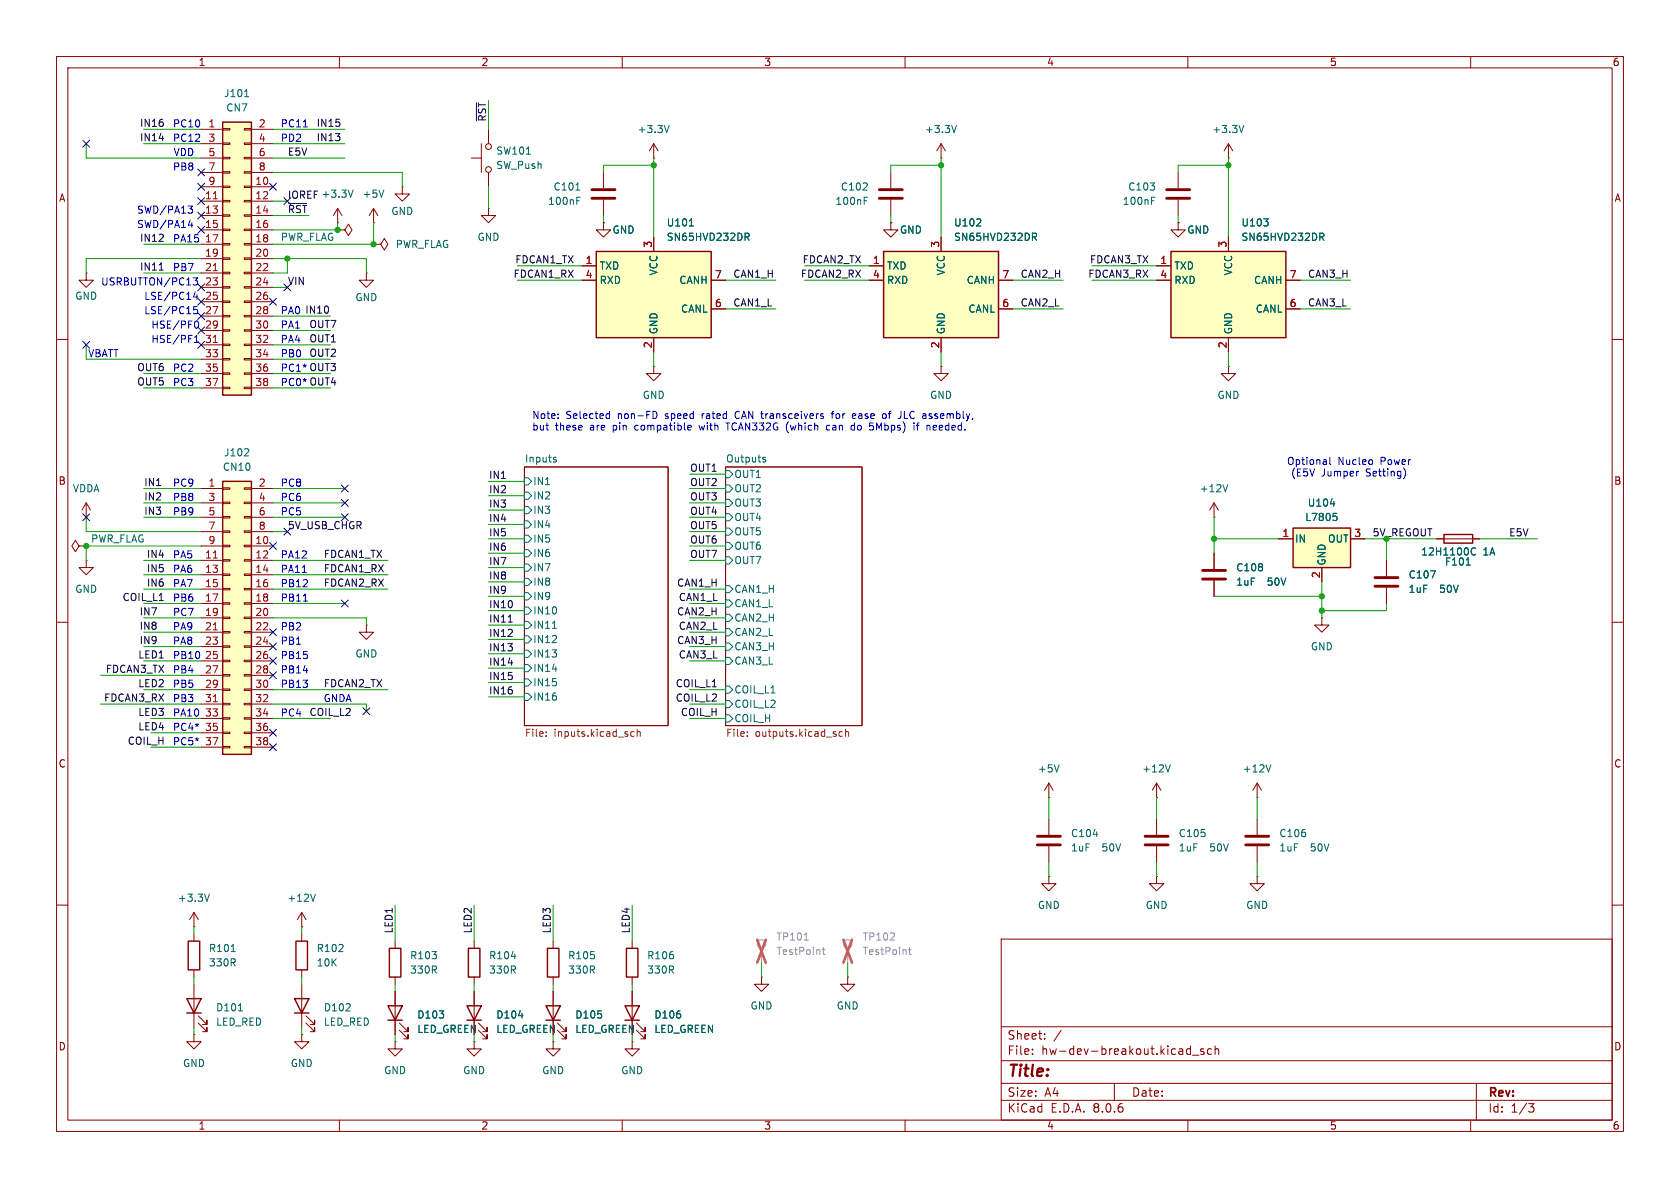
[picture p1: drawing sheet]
<svg xmlns="http://www.w3.org/2000/svg" width="297mm" height="210mm" viewBox="0 0 297 210" stroke-linecap="round" stroke-linejoin="round" font-family="sans-serif">
<g fill="none" stroke="#840000" stroke-width=".18">
<path d="M10 10h277v190h-277zM12 12h273v186h-273zM60 10v2M110 10v2M160 10v2M210 10v2M260 10v2M10 60h2M15.2 48.3v1.2h1.3l-1.3 1.3-1.2-1.3h1.2M15.2 48.3h.1M285 60h2M92.7 82.6h25.4v45.7h-25.4z"/>
<path d="M128.3 82.6h24.1v45.7h-24.1zM10 110h2M285 110h2M10 160h2M222.2 144.8v2.8M222.2 149.6v2.8M285 160h2M34.3 163.8h.1M34.3 161.3v2.5M34.3 165.1v1.3M34.3 171.5v1.2M34.3 174v7.6"/>
<path d="M34.3 161.3l-.8 1.3M34.3 161.3l.8 1.3M35.1 179.6l1.5 1.5v-.8v.8h-.8M177 166h108v32h-108zM34.3 182.9v1.3h1.3l-1.3 1.2-1.3-1.2h1.3M34.3 182.9h.1M35.1 180.8l1.5 1.6v-.8v.8h-.8M53.3 182.9v1.3h1.3l-1.3 1.2-1.2-1.2h1.2M53.3 182.9h.1M60 198v2M110 198v2M160 198v2"/>
<path d="M177 194.5h108M177 191.5h108M177 187.5h108M177 181.5h108M182.5 186.3v.1M182.5 185.5v.1M184.7 183.6v.1M184.7 182.8v.1M187.6 182.1l-1.3 2M197 191.5v3M210 198v2M210 185.4l.5 .1"/>
<path d="M210.5 184.9v1.5M210.5 186.3l-.5 .1M210.8 186.5h1.2M212.8 185.5l-.3-.1-.3 .2 .1 .2 .5 .2v.3h-.6M214.2 185.5l-.5-.1-.2 .3v.4l.1 .2h.6M214.8 185.5l.2-.1 .4 .1 .1 .9M214.8 184.9v1.5M260 198v2M261 191.5v6.5M270.2 195.1h1l-.5 .6 .4 .1 .1 .5-.3 .3h-.4"/>
</g>
<g fill="none" stroke="#006464" stroke-width=".18">
<path d="M92.7 99.7h.6l.7 .6-.7 .7h-.6zM92.7 97.2h.6l.7 .6-.7 .6h-.6zM92.7 94.6h.6l.7 .7-.7 .6h-.6zM92.7 87h.6l.7 .6-.7 .7h-.6zM92.7 89.5h.6l.7 .7-.7 .6h-.6zM92.7 92.1h.6l.7 .6-.7 .6h-.6zM92.7 84.5h.6l.7 .6-.7 .6h-.6zM98 81.3h.3l.1 .2-.2 .2h-.2M98 80.8l.3 .1M128.3 85.7h.6l.6 .7-.6 .6h-.6zM128.3 93.3h.6l.6 .7-.6 .6h-.6zM128.3 98.4h.6l.6 .7-.6 .6h-.6z"/>
<path d="M128.3 83.2h.6l.6 .6-.6 .7h-.6zM128.3 88.3h.6l.6 .6-.6 .6h-.6zM128.3 90.8h.6l.6 .6-.6 .7h-.6zM128.3 95.9h.6l.6 .6-.6 .7h-.6zM134.9 81.2l.5 .2-.1 .2-.3 .1M134.9 80.9h.4M92.7 104.8h.6l.7 .6-.7 .6h-.6zM92.7 102.2h.6l.7 .7-.7 .6h-.6zM92.7 107.3h.6l.7 .7-.7 .6h-.6zM92.7 114.9h.6l.7 .7-.7 .6h-.6zM92.7 112.4h.6l.7 .6-.7 .7h-.6zM92.7 117.5h.6l.7 .6-.7 .6h-.6z"/>
<path d="M92.7 109.9h.6l.7 .6-.7 .6h-.6zM97.7 111.1h.7M128.3 103.5h.6l.6 .6-.6 .7h-.6zM128.3 116.2h.6l.6 .6-.6 .7h-.6zM128.3 108.6h.6l.6 .6-.6 .7h-.6zM128.3 106h.6l.6 .7-.6 .6h-.6zM128.3 113.7h.6l.6 .6-.6 .6h-.6zM128.3 111.1h.6l.6 .7-.6 .6h-.6zM92.7 120h.6l.7 .7-.7 .6h-.6zM92.7 122.6h.6l.7 .6-.7 .6h-.6zM128.3 121.3h.6l.6 .6-.6 .7h-.6zM128.3 123.8h.6l.6 .7-.6 .6h-.6z"/>
<path d="M128.3 126.4h.6l.6 .6-.6 .6h-.6zM37 158.1l-.4 1.2M40.9 168.2h.7M42.1 178.7h.8"/>
</g>
<path d="M96.6 130.1v.1M96.6 129.4v.1M111.5 129.9l.2 .3 .4-.1M112.1 129.4l-.4-.1-.2 .3M112.6 129.5l.2-.2 .3 .1 .1 .8M112.6 128.9v1.3M132.1 130.1v.1M132.1 129.4v.1M148.9 129.4l-.3-.1-.3 .3 .1 .5h.5M149.5 129.5l.2-.2 .3 .1v.8M149.5 128.9v1.3" fill="none" stroke="#725600" stroke-width=".18"/>
<path d="M220.2 149.4h4.1M220.2 147.8h4.1" fill="none" stroke="#840000" stroke-width=".51"/>
<path d="M33 176.5h2.6l-1.3 2.6zM33 179.1h2.6M33.3 166.4h2v5.1h-2z" fill="none" stroke="#840000" stroke-width=".25"/>
<path d="M228.6 93.3h10.2v7h-10.2z" fill="#ffffc2"/>
<path d="M228.6 93.3h10.2v7h-10.2zM255.3 94.5h5v1.5h-5z" fill="none" stroke="#840000" stroke-width=".25"/>
<g fill="none" stroke="#840000" stroke-width=".18">
<path d="M83.3 27.9h1.8M85.1 25.4v5.1M86.4 22.9v2.5M86.4 30.5v2.5M14 96.5l-.7-1-.6 1 .6 1 .7-1h1.2M15.2 91.4h.1M15.2 96.5h.1M15.2 99.1v1.2h1.3l-1.3 1.3-1.2-1.3h1.2M15.2 99.1h.1M15.2 88.9l-.7 1.3M15.2 88.9v2.5M15.2 88.9l.8 1.3"/>
<path d="M226.1 95.3h2.5M238.8 95.3h2.5M245.1 99.1v2.8M254 95.3h7.6M233.7 109.2v1.3h1.2l-1.2 1.3-1.3-1.3h1.3M233.7 109.2h.1M233.7 100.3v2.6M245.1 103.9v2.8M185.4 138.4l-.7 1.3M185.4 138.4v2.6M185.4 138.4l.8 1.3M204.5 138.4v2.6"/>
<path d="M204.5 138.4l-.8 1.3M204.5 138.4l.7 1.3M222.2 138.4l-.7 1.3M222.2 138.4v2.6M222.2 138.4l.8 1.3M185.4 141h.1M185.4 154.9v1.3h1.3l-1.3 1.3-1.3-1.3h1.3M185.4 154.9h.1M185.4 144.8v2.8M185.4 149.6v2.8M204.5 141h.1M204.5 144.8v2.8"/>
<path d="M204.5 149.6v2.8M222.2 154.9v1.3h1.3l-1.3 1.3-1.2-1.3h1.2M222.2 154.9h.1M222.2 141h.1M69.8 184.2v1.2h1.3l-1.3 1.3-1.2-1.3h1.2M69.8 184.2h.1"/>
<circle cx="86.4" cy="30" r=".51"/>
<circle cx="86.4" cy="25.9" r=".51"/>
</g>
<path d="M93.1 27.2h.7M235.2 89.1h.8M235.7 90.7h.6M235.8 91.2h.3l.3 .3-.1 .5h-.5M259.2 99.9h.7M260.1 97.8l.4 .3 .4-.1M260.9 97l-.4-.2-.4 .3M252.9 100.9h.8l-.5 1.3M187.2 135.2l-.4 1.3M206.9 135.2l-.4 1.3M224.7 135.2l-.5 1.3M193.3 147.5h.8" fill="none" stroke="#006464" stroke-width=".18"/>
<path d="M243.1 103.6h4M243.1 102.1h4M183.4 149.4h4.1M183.4 147.8h4.1M202.4 149.4h4.1M202.4 147.8h4.1" fill="none" stroke="#840000" stroke-width=".51"/>
<path d="M156.2 44.5h20.3v15.2h-20.3z" fill="#ffffc2"/>
<path d="M156.2 44.5h20.3v15.2h-20.3z" fill="none" stroke="#840000" stroke-width=".25"/>
<path d="M208.3 30.5v2.8M208.3 35.3v2.8M217.2 27.9h.1M217.2 25.4l-.8 1.3M217.2 25.4v2.5M217.2 25.4l.7 1.3M153.7 47h2.5M153.7 49.5h2.5M166.4 41.9v2.6M166.4 59.7v2.5M176.5 49.5h2.6M176.5 54.6h2.6" fill="none" stroke="#840000" stroke-width=".18"/>
<path d="M172.6 39.9h.8M173.3 38.8v.4M203.6 35.5h.4M203.6 34.9h.6M219.9 22.2l-.4 1.2M182.5 41.2h.5l.2 .3-.1 .3-.6 .1M182.8 41.9l.4 .6" fill="none" stroke="#006464" stroke-width=".18"/>
<path d="M206.2 35.1h4.1M206.2 33.5h4.1" fill="none" stroke="#840000" stroke-width=".51"/>
<path d="M207 44.5h20.3v15.2h-20.3z" fill="#ffffc2"/>
<path d="M207 44.5h20.3v15.2h-20.3zM68.8 167.6h2.1v5.1h-2.1z" fill="none" stroke="#840000" stroke-width=".25"/>
<g fill="none" stroke="#840000" stroke-width=".18">
<path d="M208.3 39.4v1.2h1.2l-1.2 1.3-1.3-1.3h1.3M208.3 39.4h.1M204.5 47h2.5M204.5 49.5h2.5M217.2 41.9v2.6M217.2 59.7v2.5M227.3 49.5h2.6M227.3 54.6h2.6M217.2 64.8v1.2h1.2l-1.2 1.3-1.3-1.3h1.3M217.2 64.8h.1M64.8 110.5v1.3h1.2l-1.2 1.2-1.3-1.2h1.3M64.8 110.5h.1"/>
<path d="M69.8 166.4v1.2M69.8 172.7v1.3"/>
</g>
<path d="M223.4 38.7h.8l-.4 .5M224.1 39.3v.5M233.3 41.2h.5l.2 .3-.1 .3-.6 .1M233.6 41.9l.4 .6" fill="none" stroke="#006464" stroke-width=".18"/>
<path d="M39.4 85.1h5v48.3h-5z" fill="#ffffc2"/>
<g fill="none" stroke="#840000" stroke-width=".18">
<path d="M35.6 86.4h3.8M35.6 96.5h3.8M35.6 99.1h3.8M35.6 88.9h3.8M35.6 91.4h3.8M35.6 94h3.8M39.4 98.9h1.2v.3h-1.2zM39.4 96.4h1.2v.2h-1.2zM39.4 93.9h1.2v.2h-1.2zM39.4 91.3h1.2v.3h-1.2zM39.4 88.8h1.2v.2h-1.2zM39.4 86.2h1.2v.3h-1.2z"/>
<path d="M43.2 98.9h1.2v.3h-1.2zM43.2 96.4h1.2v.2h-1.2zM43.2 93.9h1.2v.2h-1.2zM43.2 91.3h1.2v.3h-1.2zM43.2 88.8h1.2v.2h-1.2zM43.2 86.2h1.2v.3h-1.2zM44.4 86.4h3.9M44.4 96.5h3.9M44.4 99.1h3.9M44.4 88.9h3.9M44.4 91.4h3.9M44.4 94h3.9"/>
<path d="M35.6 101.6h3.8M35.6 104.1h3.8M35.6 106.7h3.8M35.6 109.2h3.8M35.6 111.8h3.8M35.6 114.3h3.8M35.6 116.8h3.8M35.6 119.4h3.8M39.4 119.3h1.2v.2h-1.2zM39.4 116.7h1.2v.3h-1.2zM39.4 114.2h1.2v.2h-1.2zM39.4 111.6h1.2v.3h-1.2z"/>
<path d="M39.4 109.1h1.2v.2h-1.2zM39.4 106.6h1.2v.2h-1.2zM39.4 104h1.2v.3h-1.2zM39.4 101.5h1.2v.2h-1.2zM43.2 119.3h1.2v.2h-1.2zM43.2 116.7h1.2v.3h-1.2zM43.2 114.2h1.2v.2h-1.2zM43.2 111.6h1.2v.3h-1.2zM43.2 109.1h1.2v.2h-1.2zM43.2 106.6h1.2v.2h-1.2zM43.2 104h1.2v.3h-1.2zM43.2 101.5h1.2v.2h-1.2z"/>
<path d="M44.4 101.6h3.9M44.4 104.1h3.9M44.4 106.7h3.9M44.4 109.2h3.9M44.4 111.8h3.9M44.4 114.3h3.9M44.4 116.8h3.9M44.4 119.4h3.9M35.6 121.9h3.8M35.6 124.5h3.8M35.6 127h3.8M35.6 129.5h3.8"/>
<path d="M35.6 132.1h3.8M39.4 132h1.2v.2h-1.2zM39.4 129.4h1.2v.3h-1.2zM39.4 126.9h1.2v.2h-1.2zM39.4 124.3h1.2v.3h-1.2zM39.4 121.8h1.2v.2h-1.2zM43.2 132h1.2v.2h-1.2zM43.2 129.4h1.2v.3h-1.2zM43.2 126.9h1.2v.2h-1.2zM43.2 124.3h1.2v.3h-1.2zM43.2 121.8h1.2v.2h-1.2zM44.4 121.9h3.9"/>
<path d="M44.4 124.5h3.9M44.4 127h3.9M44.4 129.5h3.9M44.4 132.1h3.9M53.3 165.1v1.3M53.3 171.5v1.2M53.3 174v7.6M54.1 179.6l1.5 1.5v-.8v.8h-.7M54.1 180.8l1.5 1.6v-.8v.8h-.7"/>
</g>
<path d="M39.4 85.1h5v48.3h-5zM52.1 176.5h2.5l-1.3 2.6zM52.1 179.1h2.5M52.3 166.4h2.1v5.1h-2.1z" fill="none" stroke="#840000" stroke-width=".25"/>
<path d="M37.7 98.6h.7M37.7 111.3h.7M37.7 124h.7" fill="none" stroke="#a90000" stroke-width=".18"/>
<path d="M43.8 79.4l.2 .2-.1 .3-.7 .7h.8" fill="none" stroke="#006464" stroke-width=".18"/>
<path d="M39.4 21.6h5v48.3h-5z" fill="#ffffc2"/>
<g fill="none" stroke="#840000" stroke-width=".18">
<path d="M35.6 22.9h3.8M35.6 33h3.8M35.6 35.6h3.8M35.6 38.1h3.8M35.6 25.4h3.8M35.6 27.9h3.8M35.6 30.5h3.8M39.4 38h1.2v.2h-1.2zM39.4 35.4h1.2v.3h-1.2zM39.4 32.9h1.2v.2h-1.2zM39.4 30.4h1.2v.2h-1.2zM39.4 27.8h1.2v.3h-1.2z"/>
<path d="M39.4 25.3h1.2v.2h-1.2zM39.4 22.7h1.2v.3h-1.2zM43.2 38h1.2v.2h-1.2zM43.2 35.4h1.2v.3h-1.2zM43.2 32.9h1.2v.2h-1.2zM43.2 30.4h1.2v.2h-1.2zM43.2 27.8h1.2v.3h-1.2zM43.2 25.3h1.2v.2h-1.2zM43.2 22.7h1.2v.3h-1.2zM44.4 22.9h3.9M44.4 33h3.9M44.4 35.6h3.9"/>
<path d="M44.4 38.1h3.9M44.4 25.4h3.9M44.4 27.9h3.9M44.4 30.5h3.9M71.1 33v1.3h1.3l-1.3 1.3-1.3-1.3h1.3M71.1 33h.1M86.4 36.8v1.3h1.2l-1.2 1.3-1.3-1.3h1.3M86.4 36.8h.1M106.7 30.5v2.8M106.7 35.3v2.8M115.6 27.9h.1M115.6 25.4l-.8 1.3"/>
<path d="M115.6 25.4v2.5M115.6 25.4l.7 1.3M157.5 39.4v1.2h1.2l-1.2 1.3-1.3-1.3h1.3M157.5 39.4h.1M157.5 30.5v2.8M157.5 35.3v2.8M166.4 27.9h.1M166.4 25.4l-.8 1.3M166.4 25.4v2.5M166.4 25.4l.7 1.3M35.6 40.6h3.8M35.6 43.2h3.8"/>
<path d="M35.6 45.7h3.8M35.6 48.3h3.8M35.6 50.8h3.8M35.6 53.3h3.8M35.6 55.9h3.8M35.6 58.4h3.8M39.4 58.3h1.2v.2h-1.2zM39.4 55.8h1.2v.2h-1.2zM39.4 53.2h1.2v.3h-1.2zM39.4 50.7h1.2v.2h-1.2zM39.4 48.1h1.2v.3h-1.2zM39.4 45.6h1.2v.2h-1.2z"/>
<path d="M39.4 43.1h1.2v.2h-1.2zM39.4 40.5h1.2v.3h-1.2zM43.2 58.3h1.2v.2h-1.2zM43.2 55.8h1.2v.2h-1.2zM43.2 53.2h1.2v.3h-1.2zM43.2 50.7h1.2v.2h-1.2zM43.2 48.1h1.2v.3h-1.2zM43.2 45.6h1.2v.2h-1.2zM43.2 43.1h1.2v.2h-1.2zM43.2 40.5h1.2v.3h-1.2zM44.4 40.6h3.9M44.4 43.2h3.9"/>
<path d="M44.4 45.7h3.9M44.4 48.3h3.9M44.4 50.8h3.9M44.4 53.3h3.9M44.4 55.9h3.9M44.4 58.4h3.9M59.7 40.6h1.3l.6-1 .6 1-.6 1.1-.6-1.1M59.7 40.6h.1M64.8 48.3v1.2h1.2l-1.2 1.3-1.3-1.3h1.3M64.8 48.3h.1M66 43.2h1.3l.6-1 .7 1-.7 1-.6-1M66 43.2h.1"/>
<path d="M35.6 61h3.8M35.6 63.5h3.8M35.6 66h3.8M35.6 68.6h3.8M39.4 68.5h1.2v.2h-1.2zM39.4 65.9h1.2v.3h-1.2zM39.4 63.4h1.2v.2h-1.2zM39.4 60.8h1.2v.3h-1.2zM43.2 68.5h1.2v.2h-1.2zM43.2 65.9h1.2v.3h-1.2zM43.2 63.4h1.2v.2h-1.2zM43.2 60.8h1.2v.3h-1.2z"/>
<path d="M44.4 61h3.9M44.4 63.5h3.9M44.4 66h3.9M44.4 68.6h3.9M214.6 97.8v2.8M214.6 102.6v2.8M53.3 163.8h.1M53.3 161.3l-.7 1.3M53.3 161.3v2.5M53.3 161.3l.8 1.3M69.8 175.3v7.6M97.8 175.3v7.6"/>
<path d="M111.8 175.3v7.6M70.6 182.1l1.5 1.5v-.7v.7h-.7M70.6 180.8l1.5 1.6v-.8v.8h-.7M97.8 184.2v1.2h1.3l-1.3 1.3-1.3-1.3h1.3M97.8 184.2h.1M98.6 182.1l1.5 1.5v-.7v.7h-.8M98.6 180.8l1.5 1.6v-.8v.8h-.8M111.8 184.2v1.2h1.2l-1.2 1.3-1.3-1.3h1.3M111.8 184.2h.1M112.5 182.1l1.5 1.5v-.7v.7h-.7M112.5 180.8l1.5 1.6v-.8v.8h-.7"/>
</g>
<path d="M39.4 21.6h5v48.3h-5zM68.6 177.8h2.5l-1.3 2.5zM96.5 177.8h2.6l-1.3 2.5zM110.5 177.8h2.5l-1.2 2.5zM68.6 180.3h2.5M96.5 180.3h2.6M110.5 180.3h2.5" fill="none" stroke="#840000" stroke-width=".25"/>
<path d="M37.7 35.1h.7M37.7 47.8h.7M37.7 60.5h.7" fill="none" stroke="#a90000" stroke-width=".18"/>
<path d="M43.2 17.1h.8M101.8 33.6h.7M102 35.5h.4M102 34.9h.6M118.3 22.2l-.4 1.2M152.8 35.5h.4M152.8 34.9h.6M169.1 22.2l-.4 1.2M55.8 158.1l-.5 1.2" fill="none" stroke="#006464" stroke-width=".18"/>
<path d="M104.6 35.1h4.1M104.6 33.5h4.1M155.4 35.1h4.1M155.4 33.5h4.1M212.6 102.4h4.1M212.6 100.8h4.1" fill="none" stroke="#840000" stroke-width=".51"/>
<path d="M105.4 44.5h20.3v15.2h-20.3z" fill="#ffffc2"/>
<path d="M105.4 44.5h20.3v15.2h-20.3zM82.5 177.8h2.6l-1.3 2.5zM82.8 167.6h2v5.1h-2zM96.8 167.6h2v5.1h-2zM110.7 167.6h2.1v5.1h-2.1zM82.5 180.3h2.6" fill="none" stroke="#840000" stroke-width=".25"/>
<g fill="none" stroke="#840000" stroke-width=".18">
<path d="M59.7 39.4h.1M59.7 36.8l-.8 1.3M59.7 36.8v2.6M59.7 36.8l.8 1.3M66 39.4h.1M66 36.8l-.7 1.3M66 36.8v2.6M66 36.8l.8 1.3M106.7 39.4v1.2h1.2l-1.2 1.3-1.3-1.3h1.3M106.7 39.4h.1M157.5 39.4h.1M208.3 39.4h.1"/>
<path d="M102.9 47h2.5M102.9 49.5h2.5M115.6 41.9v2.6M115.6 59.7v2.5M125.7 49.5h2.6M125.7 54.6h2.6M153.7 47h2.5M153.7 49.5h2.5M166.4 41.9v2.6M166.4 59.7v2.5M176.5 49.5h2.6M176.5 54.6h2.6"/>
<path d="M204.5 47h2.5M204.5 49.5h2.5M217.2 41.9v2.6M217.2 59.7v2.5M227.3 49.5h2.6M227.3 54.6h2.6M115.6 64.8v1.2h1.2l-1.2 1.3-1.3-1.3h1.3M115.6 64.8h.1M166.4 64.8v1.2h1.2l-1.2 1.3-1.3-1.3h1.3M166.4 64.8h.1M214.6 91.4h.1M214.6 88.9l-.7 1.3"/>
<path d="M214.6 88.9v2.5M214.6 97.8v2.8M214.6 88.9l.8 1.3M226.1 95.3h2.5M238.8 95.3h2.5M245.1 99.1v2.8M254 95.3h1.3M260.3 95.3h1.3M214.6 102.6v2.8M233.7 100.3v2.6M245.1 103.9v2.8M204.5 154.9v1.3h1.2l-1.2 1.3-1.3-1.3h1.3"/>
<path d="M204.5 154.9h.1M69.8 175.3v2.5M83.8 166.4v1.2M83.8 172.7v1.3M83.8 175.3v7.6M97.8 166.4v1.2M97.8 172.7v1.3M97.8 175.3v2.5M111.8 166.4v1.2M111.8 172.7v1.3M111.8 175.3v2.5M134.6 172.7v1.3h1.3l-1.3 1.3-1.3-1.3h1.3"/>
<path d="M134.6 172.7h.1M149.9 172.7v1.3h1.2l-1.2 1.3-1.3-1.3h1.3M149.9 172.7h.1M69.8 180.3v2.6M83.8 184.2v1.2h1.3l-1.3 1.3-1.3-1.3h1.3M83.8 184.2h.1M84.6 182.1l1.5 1.5v-.7v.7h-.8M84.6 180.8l1.5 1.6v-.8v.8h-.8M97.8 180.3v2.6M111.8 180.3v2.6"/>
</g>
<g fill="none" stroke="#006464" stroke-width=".18">
<path d="M62.4 33.6l-.4 1.3M67.9 33.6l-.5 1.3M121.9 39.9h.7M172.6 39.9h.8M173.3 38.8v.4M223.4 38.7h.8l-.4 .5M224.1 39.3v.5M131.7 41.2h.5l.2 .3-.1 .3-.6 .1M132 41.9l.4 .6M182.5 41.2h.5l.2 .3-.1 .3-.6 .1M182.8 41.9l.4 .6M233.3 41.2h.5l.2 .3-.1 .3-.6 .1"/>
<path d="M233.6 41.9l.4 .6M217 85.7l-.4 1.2M235.2 89.1h.8M235.7 90.7h.6M235.8 91.2h.3l.3 .3-.1 .5h-.5M259.2 99.9h.7M260.1 97.8l.4 .3 .4-.1M260.9 97l-.4-.2-.4 .3M252.9 100.9h.8l-.5 1.3M90.4 169.1h.8M91.7 179.5h.8"/>
</g>
<g fill="none" stroke="#a1a1a1" stroke-width=".18">
<path d="M134.6 167.6v2.6M149.9 167.6v2.6"/>
<circle cx="134.6" cy="166.9" r=".76"/>
<circle cx="149.9" cy="166.9" r=".76"/>
</g>
<path d="M142.2 166.2h.7M145.4 167.9h.5M145.6 167.5v1l.3 .2M160.6 167.9h.5M160.8 167.5v1l.3 .2" fill="none" stroke="#989898" stroke-width=".18"/>
<path d="M133.9 166.1l1.5 4.1M135.4 166.1l-1.5 4.1M149.1 166.1l1.5 4.1M150.6 166.1l-1.5 4.1" fill="none" stroke="#e65255" stroke-width=".46"/>
<path d="M84.2 18.2v3.2M51 36h3.2M28.1 47.7h.8M89.8 110h.8" fill="none" stroke="#0f0f0f" stroke-width=".18"/>
<g fill="none" stroke="#0000c2" stroke-width=".18">
<path d="M33.2 36.4h.8l-.4 .5 .4 .1v.4l-.2 .3h-.4M33.3 39.8h.8M33.9 39.4v.8M53.6 22.4h.7M34.1 49.1h.8l-.4 .5 .4 .1v.6l-.2 .1-.5-.1M34.4 59.6l.4-.3v1.2M34.5 51.6l-.3 .9h.8M34.6 56.8l.1-.1a.68 .68 0 0 1 .4 .7 .68 .68 0 0 1-.4 .6l-.1-.1M34.8 52.1v.8M34.9 54.2h-.6l-.1 .6 .2-.1h.4l.1 .2v.4l-.2 .2-.5-.2M34.4 60.5h.7M98.7 73.9v.1"/>
<path d="M98.7 73.2v.1M107.4 73.1l.3 .1M107.7 72.7v1.3M107.7 73.9l-.3 .1M115.7 72.7a.68 .68 0 0 1 .5 .6 .68 .68 0 0 1-.5 .7M122.1 76h-.3M122.1 75.2l.1 .3-.6 .1M123.6 75.2l.2 .8M128.7 74.8v1.2M130.2 72.8l-.3 .5 .3 .6M139.2 74.8a1.47 1.47 0 0 0 .2 1.7M145.5 73.6v.3"/>
<path d="M146.7 75.2h-.4l-.2 .2 .1 .6h.5M146.9 73.1h.5M147.4 72.7l-.3 .2v1.1M150.7 75.2h.3M150.7 73.9h.5M150.7 73.2l.4-.1 .2 .3-.6 .2M151 76h-.3M151 74.8v1.2M156.2 73.1l.4 .1 .1 .2-.1 .5-.4 .1M159.9 72.7v1.3h.6M162 75.2h.5M162.2 74.8v1.2"/>
<path d="M164.2 73.9l.4 .1M164.6 73.1l-.4 .2 .1 .2 .3 .1M165 75.2v.8h.5M165.6 75.5l-.6 .1M235.1 80.8v1.1l.2 .2M240.1 83.3h.1M242.5 81.3l.1 .2-.1 .6M248.3 82.9a1.5 1.5 0 0 1-.1 1.7M53.4 101.2h.8M53.6 106.3h.7"/>
</g>
<g fill="none" stroke="#009600" stroke-width=".18">
<path d="M86.4 17.8v5.1M15.2 25.4v2.5h20.4M25.4 22.9h10.2M25.4 25.4h10.2M48.3 22.9h12.7M48.3 38.1h6.3M48.3 30.5h22.8v2.5M48.3 27.9h12.7M48.3 25.4h12.7M48.3 35.6h2.5M59.7 39.4v1.2h-11.4M66 39.4v3.8h-17.7"/>
<path d="M86.4 33v3.8M106.7 38.1v1.3M115.6 29.2h-8.9v1.3M115.6 27.9v14M157.5 38.1v1.3M166.4 27.9v14M166.4 29.2h-8.9v1.3M208.3 38.1v1.3M217.2 29.2h-8.9v1.3M217.2 27.9v14M25.4 48.3h10.2M25.4 43.2h10.2"/>
<path d="M35.6 45.7h-20.4v2.6M48.3 45.7h16.5v2.6M48.3 50.8h2.5M48.3 55.9h10.1M48.3 58.4h10.1M50.8 45.7v2.6h-2.5M91.4 49.5h11.5M91.4 47h11.5M128.3 49.5h8.9M128.3 54.6h8.9M142.2 49.5h11.5M142.2 47h11.5"/>
<path d="M179.1 49.5h8.9M179.1 54.6h8.9M193 49.5h11.5M193 47h11.5M229.9 49.5h8.9M229.9 54.6h8.9M15.2 61v2.5h20.4M25.4 66h10.2M25.4 68.6h10.2M48.3 63.5h10.1M48.3 66h10.1M48.3 68.6h10.1"/>
<path d="M48.3 61h10.1M115.6 62.2v2.6M166.4 62.2v2.6M217.2 62.2v2.6M15.2 91.4v2.6h20.4M25.4 86.4h10.2M25.4 91.4h10.2M25.4 88.9h10.2M25.4 99.1h10.2M35.6 96.5h-20.4v2.6M48.3 86.4h12.7M48.3 91.4h12.7"/>
<path d="M48.3 88.9h12.7M48.3 99.1h20.3M48.3 94h2.5M86.4 87.6h6.3M86.4 95.3h6.3M86.4 97.8h6.3M86.4 85.1h6.3M86.4 90.2h6.3M86.4 92.7h6.3M121.9 83.8h6.4M121.9 86.4h6.4M121.9 91.4h6.4"/>
<path d="M121.9 88.9h6.4M121.9 99.1h6.4M121.9 96.5h6.4M121.9 94h6.4M214.6 95.3h11.5M214.6 91.4v6.4M241.3 95.3h12.7M245.1 95.3v3.8M261.6 95.3h10.2M17.8 119.4h17.8M25.4 109.2h10.2M25.4 106.7h10.2"/>
<path d="M25.4 104.1h10.2M25.4 116.8h10.2M25.4 114.3h10.2M25.4 111.8h10.2M25.4 101.6h10.2M48.3 109.2h16.5v1.3M48.3 106.7h12.7M48.3 104.1h20.3M48.3 101.6h20.3M86.4 105.4h6.3M86.4 108h6.3M86.4 118.1h6.3"/>
<path d="M86.4 100.3h6.3M86.4 102.9h6.3M86.4 115.6h6.3M86.4 110.5h6.3M86.4 113h6.3M121.9 109.2h6.4M121.9 106.7h6.4M121.9 104.1h6.4M121.9 116.8h6.4M121.9 114.3h6.4M121.9 111.8h6.4M214.6 105.4h19.1"/>
<path d="M233.7 102.9v6.3M245.1 106.7v1.3h-11.4M17.8 124.5h17.8M25.4 121.9h10.2M26.7 127h8.9M26.7 132.1h8.9M26.7 129.5h8.9M48.3 124.5h16.5v1.2M48.3 127h10.1M48.3 121.9h20.3M86.4 123.2h6.3M86.4 120.7h6.3"/>
<path d="M121.9 124.5h6.4M121.9 127h6.4M121.9 121.9h6.4M185.4 141v3.8M185.4 152.4v2.5M204.5 141v3.8M204.5 152.4v2.5M222.2 141v3.8M222.2 152.4v2.5M34.3 163.8v1.3M34.3 172.7v1.3M53.3 163.8v1.3"/>
<path d="M53.3 172.7v1.3M69.8 160v6.4M69.8 174v1.3M83.8 160v6.4M83.8 174v1.3M97.8 160v6.4M97.8 174v1.3M111.8 160v6.4M111.8 174v1.3M134.6 170.2v2.5M149.9 170.2v2.5M34.3 181.6v1.3"/>
<path d="M53.3 181.6v1.3M69.8 182.9v1.3M83.8 182.9v1.3M97.8 182.9v1.3M111.8 182.9v1.3"/>
</g>
<g fill="none" stroke="#000084" stroke-width=".18">
<path d="M14.6 24.8l1.2 1.2M15.8 24.8l-1.2 1.2M35 35l1.2 1.2M35 32.4l1.2 1.2M35 37.5l1.2 1.2M35 29.9l1.2 1.2M36.2 32.4l-1.2 1.2M36.2 35l-1.2 1.2M36.2 37.5l-1.2 1.2M36.2 29.9l-1.2 1.2M47.7 32.4l1.2 1.2M48.9 32.4l-1.2 1.2"/>
<path d="M50.2 35l1.2 1.2M51.4 35l-1.2 1.2M35 52.7l1.2 1.2M35 57.8l1.2 1.2M35 55.3l1.2 1.2M35 50.2l1.2 1.2M35 40l1.2 1.2M36.2 40l-1.2 1.2M36.2 52.7l-1.2 1.2M36.2 57.8l-1.2 1.2M36.2 55.3l-1.2 1.2M36.2 50.2l-1.2 1.2"/>
<path d="M47.7 52.7l1.2 1.2M48.9 52.7l-1.2 1.2M50.2 50.2l1.2 1.2M51.4 50.2l-1.2 1.2M14.6 60.4l1.2 1.2M15.8 60.4l-1.2 1.2M35 60.4l1.2 1.2M36.2 60.4l-1.2 1.2M14.6 90.8l1.2 1.2M15.8 90.8l-1.2 1.2M47.7 95.9l1.2 1.2M48.9 95.9l-1.2 1.2"/>
<path d="M50.2 93.4l1.2 1.2M51.4 93.4l-1.2 1.2M60.4 90.8l1.2 1.2M60.4 85.8l1.2 1.2M60.4 88.3l1.2 1.2M61.6 90.8l-1.2 1.2M61.6 85.8l-1.2 1.2M61.6 88.3l-1.2 1.2M47.7 118.8l1.2 1.2M47.7 116.2l1.2 1.2M47.7 111.2l1.2 1.2M47.7 113.7l1.2 1.2"/>
<path d="M48.9 118.8l-1.2 1.2M48.9 116.2l-1.2 1.2M48.9 111.2l-1.2 1.2M48.9 113.7l-1.2 1.2M60.4 106.1l1.2 1.2M61.6 106.1l-1.2 1.2M47.7 131.5l1.2 1.2M47.7 128.9l1.2 1.2M48.9 131.5l-1.2 1.2M48.9 128.9l-1.2 1.2M64.2 125.1l1.2 1.2M65.4 125.1l-1.2 1.2"/>
</g>
<g fill="#009600" stroke="#009600" stroke-width=".18">
<circle cx="59.7" cy="40.6" r=".46"/>
<circle cx="66" cy="43.2" r=".46"/>
<circle cx="50.8" cy="45.7" r=".46"/>
<circle cx="15.2" cy="96.5" r=".46"/>
<circle cx="166.4" cy="29.2" r=".46"/>
<circle cx="217.2" cy="29.2" r=".46"/>
<circle cx="233.7" cy="105.4" r=".46"/>
<circle cx="233.7" cy="108" r=".46"/>
<circle cx="214.6" cy="95.3" r=".46"/>
<circle cx="115.6" cy="29.2" r=".46"/>
</g>
<text font-size="2.8" fill="#840000" x="178" y="190.9">Title:</text>
<g font-size="2.1" fill="#840000">
<text x="178" y="184">Sheet:</text>
<text x="178" y="186.7">File:</text>
<text x="184.1" y="186.7">hw-dev-breakout.kicad_sch</text>
<text x="178" y="196.9">KiCad</text>
<text x="178" y="194.1">Size:</text>
<text x="184.7" y="194.1">A4</text>
<text x="185.7" y="196.9">E.D.A.</text>
<text x="193.3" y="196.9">8.0.6</text>
<text x="200" y="194.1">Date:</text>
<text x="263" y="194.3">Rev:</text>
<text x="263" y="196.9">Id:</text>
<text x="267.1" y="196.9">1/3</text>
</g>
<g font-size="1.8" fill="#840000">
<text x="35" y="11.9">1</text>
<text x="85" y="11.9">2</text>
<text x="135" y="11.9">3</text>
<text x="185" y="11.9">4</text>
<text x="235" y="11.9">5</text>
<text x="285" y="11.9">6</text>
<text x="10.3" y="35.9">A</text>
<text x="285.3" y="35.9">A</text>
<text x="10.3" y="85.9">B</text>
<text x="285.3" y="85.9">B</text>
<text x="10.3" y="135.9">C</text>
<text x="285.3" y="135.9">C</text>
<text x="10.3" y="185.9">D</text>
<text x="285.3" y="185.9">D</text>
<text x="35" y="199.9">1</text>
<text x="85" y="199.9">2</text>
<text x="135" y="199.9">3</text>
<text x="185" y="199.9">4</text>
<text x="235" y="199.9">5</text>
<text x="285" y="199.9">6</text>
</g>
<g font-size="1.8" fill="#006464">
<text x="39.5" y="17.4">J101</text>
<text x="39.9" y="19.9">CN7</text>
<text x="112.6" y="23.7">+3.3V</text>
<text x="163.4" y="23.7">+3.3V</text>
<text x="214.2" y="23.7">+3.3V</text>
<text x="87.6" y="27.5">SW101</text>
<text x="64" y="35.2">+5V</text>
<text x="87.6" y="30.1">SW_Push</text>
<text x="97.8" y="33.9">C101</text>
<text x="148.6" y="33.9">C102</text>
<text x="199.4" y="33.9">C103</text>
<text x="69.1" y="38.2">GND</text>
<text x="96.8" y="36.4">100nF</text>
<text x="108.2" y="41.5">GND</text>
<text x="117.8" y="40.2">U101</text>
<text x="147.6" y="36.4">100nF</text>
<text x="159" y="41.5">GND</text>
<text x="168.6" y="40.2">U102</text>
<text x="198.4" y="36.4">100nF</text>
<text x="209.8" y="41.5">GND</text>
<text x="219.4" y="40.2">U103</text>
<text x="49.5" y="42.8">PWR_FLAG</text>
<text x="69.9" y="44">PWR_FLAG</text>
<text x="84.3" y="42.8">GND</text>
<text x="105.9" y="47.9">TXD</text>
<text x="117.8" y="42.8">SN65HVD232DR</text>
<text x="156.7" y="47.9">TXD</text>
<text x="168.6" y="42.8">SN65HVD232DR</text>
<text x="207.5" y="47.9">TXD</text>
<text x="219.4" y="42.8">SN65HVD232DR</text>
<text x="13.2" y="53.2">GND</text>
<text x="62.7" y="53.4">GND</text>
<text x="105.9" y="50.4">RXD</text>
<text x="116.4" y="48.8" transform="rotate(-90 116.4 48.8)">VCC</text>
<text x="120" y="50.4">CANH</text>
<text x="156.7" y="50.4">RXD</text>
<text x="167.2" y="48.8" transform="rotate(-90 167.2 48.8)">VCC</text>
<text x="170.8" y="50.4">CANH</text>
<text x="207.5" y="50.4">RXD</text>
<text x="218" y="48.8" transform="rotate(-90 218 48.8)">VCC</text>
<text x="221.6" y="50.4">CANH</text>
<text x="116.4" y="59.2" transform="rotate(-90 116.4 59.2)">GND</text>
<text x="120.3" y="55.5">CANL</text>
<text x="167.2" y="59.2" transform="rotate(-90 167.2 59.2)">GND</text>
<text x="171.1" y="55.5">CANL</text>
<text x="218" y="59.2" transform="rotate(-90 218 59.2)">GND</text>
<text x="221.9" y="55.5">CANL</text>
<text x="113.5" y="70.7">GND</text>
<text x="164.3" y="70.7">GND</text>
<text x="215.1" y="70.7">GND</text>
<text x="39.3" y="83.4">CN10</text>
<text x="39.5" y="80.9">J102</text>
<text x="92.7" y="81.8">Inputs</text>
<text x="128.3" y="81.8">Outputs</text>
<text x="12.8" y="87.2">VDDA</text>
<text x="94.2" y="88.5">IN2</text>
<text x="94.2" y="86">IN1</text>
<text x="129.7" y="87.2">OUT2</text>
<text x="129.7" y="84.7">OUT1</text>
<text x="129.7" y="89.8">OUT3</text>
<text x="212" y="87.2">+12V</text>
<text x="231.1" y="89.8">U104</text>
<text x="94.2" y="91">IN3</text>
<text x="94.2" y="93.6">IN4</text>
<text x="129.7" y="94.8">OUT5</text>
<text x="129.7" y="92.3">OUT4</text>
<text x="230.6" y="92.3">L7805</text>
<text x="16" y="96.1">PWR_FLAG</text>
<text x="94.2" y="101.2">IN7</text>
<text x="94.2" y="98.7">IN6</text>
<text x="94.2" y="96.1">IN5</text>
<text x="129.7" y="99.9">OUT7</text>
<text x="129.7" y="97.4">OUT6</text>
<text x="218.4" y="101.2">C108</text>
<text x="228.9" y="96.1">IN</text>
<text x="234.5" y="100.1" transform="rotate(-90 234.5 100.1)">GND</text>
<text x="234.7" y="96.1">OUT</text>
<text x="251.1" y="98.4">12H1100C</text>
<text x="255.3" y="100.2">F101</text>
<text x="262.2" y="98.4">1A</text>
<text x="13.2" y="105">GND</text>
<text x="94.2" y="106.3">IN9</text>
<text x="94.2" y="103.7">IN8</text>
<text x="129.7" y="105">CAN1_H</text>
<text x="129.7" y="107.5">CAN1_L</text>
<text x="218.4" y="103.7">1uF</text>
<text x="224.2" y="103.7">50V</text>
<text x="248.9" y="102.5">C107</text>
<text x="248.9" y="105">1uF</text>
<text x="254.7" y="105">50V</text>
<text x="94.2" y="108.8">IN10</text>
<text x="94.2" y="113.9">IN12</text>
<text x="94.2" y="111.4">IN11</text>
<text x="129.7" y="110.1">CAN2_H</text>
<text x="129.7" y="112.6">CAN2_L</text>
<text x="62.7" y="116.4">GND</text>
<text x="94.2" y="116.4">IN13</text>
<text x="94.2" y="119">IN14</text>
<text x="129.7" y="117.7">CAN3_L</text>
<text x="129.7" y="115.2">CAN3_H</text>
<text x="231.6" y="115.2">GND</text>
<text x="94.2" y="121.5">IN15</text>
<text x="94.2" y="124.1">IN16</text>
<text x="129.7" y="122.8">COIL_L1</text>
<text x="129.7" y="125.3">COIL_L2</text>
<text x="129.7" y="127.9">COIL_H</text>
<text x="183.4" y="136.8">+5V</text>
<text x="201.8" y="136.8">+12V</text>
<text x="219.6" y="136.8">+12V</text>
<text x="189.2" y="148.2">C104</text>
<text x="208.3" y="148.2">C105</text>
<text x="226.1" y="148.2">C106</text>
<text x="189.2" y="150.7">1uF</text>
<text x="195" y="150.7">50V</text>
<text x="208.3" y="150.7">1uF</text>
<text x="214.1" y="150.7">50V</text>
<text x="226.1" y="150.7">1uF</text>
<text x="231.9" y="150.7">50V</text>
<text x="31.3" y="159.6">+3.3V</text>
<text x="50.7" y="159.6">+12V</text>
<text x="183.4" y="160.9">GND</text>
<text x="202.4" y="160.9">GND</text>
<text x="220.2" y="160.9">GND</text>
<text x="36.8" y="168.5">R101</text>
<text x="36.8" y="171">330R</text>
<text x="55.9" y="168.5">R102</text>
<text x="55.9" y="171">10K</text>
<text x="72.4" y="169.8">R103</text>
<text x="72.4" y="172.3">330R</text>
<text x="86.4" y="169.8">R104</text>
<text x="86.4" y="172.3">330R</text>
<text x="100.3" y="169.8">R105</text>
<text x="100.3" y="172.3">330R</text>
<text x="114.3" y="169.8">R106</text>
<text x="114.3" y="172.3">330R</text>
<text x="38.1" y="179">D101</text>
<text x="57.2" y="179">D102</text>
<text x="132.6" y="178.7">GND</text>
<text x="147.8" y="178.7">GND</text>
<text x="38.1" y="181.5">LED_RED</text>
<text x="57.2" y="181.5">LED_RED</text>
<text x="73.7" y="180.3">D103</text>
<text x="73.7" y="182.8">LED_GREEN</text>
<text x="87.6" y="180.3">D104</text>
<text x="87.6" y="182.8">LED_GREEN</text>
<text x="101.6" y="180.3">D105</text>
<text x="101.6" y="182.8">LED_GREEN</text>
<text x="115.6" y="180.3">D106</text>
<text x="115.6" y="182.8">LED_GREEN</text>
<text x="32.3" y="188.8">GND</text>
<text x="51.3" y="188.8">GND</text>
<text x="67.8" y="190.1">GND</text>
<text x="81.8" y="190.1">GND</text>
<text x="95.8" y="190.1">GND</text>
<text x="109.7" y="190.1">GND</text>
</g>
<g font-size="1.8" fill="#0f0f0f">
<text x="24.7" y="22.5">IN16</text>
<text x="55.9" y="22.5">IN15</text>
<text x="86" y="21.6" transform="rotate(-90 86 21.6)">~{RST}</text>
<text x="24.7" y="25.1">IN14</text>
<text x="50.8" y="27.6">E5V</text>
<text x="55.9" y="25.1">IN13</text>
<text x="50.8" y="35.2">IOREF +3.3V</text>
<text x="50.8" y="37.8">~{RST}</text>
<text x="24.7" y="47.9">IN11</text>
<text x="24.7" y="42.8">IN12</text>
<text x="91" y="46.6">FDCAN1_TX</text>
<text x="141.8" y="46.6">FDCAN2_TX</text>
<text x="192.6" y="46.6">FDCAN3_TX</text>
<text x="50.8" y="50.5">VIN</text>
<text x="90.7" y="49.2">FDCAN1_RX</text>
<text x="129.5" y="49.2">CAN1_H</text>
<text x="141.5" y="49.2">FDCAN2_RX</text>
<text x="180.3" y="49.2">CAN2_H</text>
<text x="192.3" y="49.2">FDCAN3_RX</text>
<text x="231.1" y="49.2">CAN3_H</text>
<text x="54.6" y="58.1">OUT7</text>
<text x="129.5" y="54.3">CAN1_L</text>
<text x="180.3" y="54.3">CAN2_L</text>
<text x="231.1" y="54.3">CAN3_L</text>
<text x="24.2" y="65.7">OUT6</text>
<text x="54.6" y="60.6">OUT1</text>
<text x="54.6" y="63.2">OUT2</text>
<text x="24.2" y="68.2">OUT5</text>
<text x="121.9" y="83.5">OUT1</text>
<text x="25.4" y="88.6">IN2</text>
<text x="25.4" y="86">IN1</text>
<text x="86.4" y="87.3">IN2</text>
<text x="86.4" y="84.7">IN1</text>
<text x="86.4" y="89.8">IN3</text>
<text x="121.9" y="88.6">OUT3</text>
<text x="121.9" y="86">OUT2</text>
<text x="25.4" y="91.1">IN3</text>
<text x="50.8" y="93.6">5V_USB_CHGR</text>
<text x="86.4" y="92.4">IN4</text>
<text x="86.4" y="94.9">IN5</text>
<text x="121.9" y="93.6">OUT5</text>
<text x="121.9" y="91.1">OUT4</text>
<text x="266.7" y="94.9">E5V</text>
<text x="25.9" y="98.7">IN4</text>
<text x="25.9" y="101.3">IN5</text>
<text x="57.1" y="101.3">FDCAN1_RX</text>
<text x="57.1" y="98.7">FDCAN1_TX</text>
<text x="86.4" y="97.4">IN6</text>
<text x="86.4" y="100">IN7</text>
<text x="121.9" y="96.2">OUT6</text>
<text x="121.9" y="98.7">OUT7</text>
<text x="21.6" y="106.3">COIL_L1</text>
<text x="25.9" y="103.8">IN6</text>
<text x="57.1" y="103.8">FDCAN2_RX</text>
<text x="86.4" y="105.1">IN9</text>
<text x="86.4" y="107.6">IN10</text>
<text x="86.4" y="102.5">IN8</text>
<text x="119.6" y="103.8">CAN1_H</text>
<text x="119.9" y="106.3">CAN1_L</text>
<text x="24.6" y="111.4">IN8</text>
<text x="24.6" y="114">IN9</text>
<text x="24.6" y="108.9">IN7</text>
<text x="86.4" y="112.7">IN12</text>
<text x="86.4" y="110.1">IN11</text>
<text x="119.6" y="114">CAN3_H</text>
<text x="119.6" y="108.9">CAN2_H</text>
<text x="119.9" y="111.4">CAN2_L</text>
<text x="18.6" y="119">FDCAN3_TX</text>
<text x="24.4" y="116.5">LED1</text>
<text x="86.4" y="117.8">IN14</text>
<text x="86.4" y="115.2">IN13</text>
<text x="119.9" y="116.5">CAN3_L</text>
<text x="18.3" y="124.1">FDCAN3_RX</text>
<text x="24.4" y="121.6">LED2</text>
<text x="57.1" y="121.6">FDCAN2_TX</text>
<text x="86.4" y="120.3">IN15</text>
<text x="86.4" y="122.8">IN16</text>
<text x="119.4" y="124.1">COIL_L2</text>
<text x="119.4" y="121.6">COIL_L1</text>
<text x="22.5" y="131.7">COIL_H</text>
<text x="24.4" y="126.7">LED3</text>
<text x="24.4" y="129.2">LED4</text>
<text x="54.6" y="126.7">COIL_L2</text>
<text x="120.3" y="126.7">COIL_H</text>
<text x="69.5" y="165.1" transform="rotate(-90 69.5 165.1)">LED1</text>
<text x="83.5" y="165.1" transform="rotate(-90 83.5 165.1)">LED2</text>
<text x="97.4" y="165.1" transform="rotate(-90 97.4 165.1)">LED3</text>
<text x="111.4" y="165.1" transform="rotate(-90 111.4 165.1)">LED4</text>
</g>
<g font-size="1.8" fill="#0000c2">
<text x="30.5" y="22.6">PC10</text>
<text x="49.5" y="22.6">PC11</text>
<text x="30.5" y="25.2">PC12</text>
<text x="30.6" y="27.8">VDD</text>
<text x="49.5" y="25.2">PD2</text>
<text x="30.5" y="30.2">PB8</text>
<text x="24.1" y="37.9">SWD/PA13</text>
<text x="24.1" y="40.4">SWD/PA14</text>
<text x="30.5" y="42.9">PA15</text>
<text x="17.8" y="50.6">USRBUTTON/PC13</text>
<text x="25.4" y="53.1">LSE/PC14</text>
<text x="30.5" y="48">PB7</text>
<text x="25.4" y="55.6">LSE/PC15</text>
<text x="26.7" y="58.2">HSE/PF0</text>
<text x="49.5" y="55.6">PA0 IN10</text>
<text x="49.5" y="58.2">PA1</text>
<text x="15.5" y="63.4">VBATT</text>
<text x="26.7" y="60.7">HSE/PF1</text>
<text x="30.5" y="65.8">PC2</text>
<text x="49.5" y="65.8">PC1* OUT3</text>
<text x="49.5" y="63.3">PB0</text>
<text x="49.5" y="60.7">PA4</text>
<text x="30.5" y="68.3">PC3</text>
<text x="49.5" y="68.3">PC0* OUT4</text>
<text x="94" y="74.3">Note:</text>
<text x="94" y="76.3">but</text>
<text x="98.2" y="76.3">these</text>
<text x="100" y="74.3">Selected</text>
<text x="104.4" y="76.3">are</text>
<text x="108.6" y="76.3">pin</text>
<text x="109.3" y="74.3">non-FD</text>
<text x="112.7" y="76.3">compatible</text>
<text x="117.9" y="74.3">speed</text>
<text x="124.3" y="76.3">with</text>
<text x="124.5" y="74.3">rated</text>
<text x="129.3" y="76.3">TCAN332G</text>
<text x="130.6" y="74.3">CAN transceivers</text>
<text x="140" y="76.3">(which</text>
<text x="147.4" y="76.3">can</text>
<text x="148.1" y="74.3">for</text>
<text x="151.9" y="76.3">do</text>
<text x="152" y="74.3">ease</text>
<text x="155.4" y="76.3">5Mbps)</text>
<text x="157.5" y="74.3">of</text>
<text x="160.5" y="74.3">JLC</text>
<text x="163.4" y="76.3">if</text>
<text x="165" y="74.3">assembly,</text>
<text x="165.9" y="76.3">needed.</text>
<text x="227.4" y="82.4">Optional</text>
<text x="236.5" y="82.4">Nucleo</text>
<text x="244.2" y="82.4">Power</text>
<text x="30.5" y="88.7">PB8</text>
<text x="30.5" y="86.1">PC9</text>
<text x="49.5" y="88.7">PC6</text>
<text x="49.5" y="86.1">PC8</text>
<text x="228.1" y="84.4">(E5V</text>
<text x="233.6" y="84.4">Jumper</text>
<text x="241.6" y="84.4">Setting)</text>
<text x="30.5" y="91.2">PB9</text>
<text x="49.5" y="91.2">PC5</text>
<text x="30.5" y="101.4">PA6</text>
<text x="30.5" y="98.8">PA5</text>
<text x="49.5" y="98.8">PA12</text>
<text x="49.5" y="101.4">PA11</text>
<text x="30.5" y="106.4">PB6</text>
<text x="30.5" y="103.9">PA7</text>
<text x="49.5" y="103.9">PB12</text>
<text x="49.5" y="106.4">PB11</text>
<text x="30.5" y="109">PC7</text>
<text x="30.5" y="111.5">PA9</text>
<text x="49.5" y="111.5">PB2</text>
<text x="30.5" y="116.6">PB10</text>
<text x="30.5" y="119.1">PB4</text>
<text x="30.5" y="114.1">PA8</text>
<text x="49.5" y="116.6">PB15</text>
<text x="49.5" y="119.1">PB14</text>
<text x="49.5" y="114.1">PB1</text>
<text x="30.5" y="124.2">PB3</text>
<text x="30.5" y="121.7">PB5</text>
<text x="49.5" y="121.7">PB13</text>
<text x="57.1" y="124.3">GNDA</text>
<text x="30.5" y="129.3">PC4*</text>
<text x="30.5" y="126.8">PA10</text>
<text x="30.5" y="131.8">PC5*</text>
<text x="49.5" y="126.8">PC4</text>
</g>
<g font-size="1.8" fill="#a90000">
<text x="36.8" y="22.6">1</text>
<text x="45.6" y="22.6">2</text>
<text x="36.8" y="25.1">3</text>
<text x="36.8" y="27.7">5</text>
<text x="45.6" y="25.1">4</text>
<text x="45.6" y="27.7">6</text>
<text x="36.2" y="35.3">11</text>
<text x="36.8" y="30.2">7</text>
<text x="36.8" y="32.8">9</text>
<text x="45" y="32.8">10</text>
<text x="45" y="35.3">12</text>
<text x="45.6" y="30.2">8</text>
<text x="36.2" y="37.8">13</text>
<text x="36.2" y="40.4">15</text>
<text x="45" y="37.8">14</text>
<text x="45" y="40.4">16</text>
<text x="36.2" y="42.9">17</text>
<text x="36.2" y="45.5">19</text>
<text x="45" y="42.9">18</text>
<text x="45" y="45.5">20</text>
<text x="103.4" y="46.7">1</text>
<text x="115.3" y="43.9" transform="rotate(-90 115.3 43.9)">3</text>
<text x="154.2" y="46.7">1</text>
<text x="166.1" y="43.9" transform="rotate(-90 166.1 43.9)">3</text>
<text x="205" y="46.7">1</text>
<text x="216.9" y="43.9" transform="rotate(-90 216.9 43.9)">3</text>
<text x="36.2" y="48">21</text>
<text x="36.2" y="50.5">23</text>
<text x="36.2" y="53.1">25</text>
<text x="45" y="48">22</text>
<text x="45" y="50.5">24</text>
<text x="45" y="53.1">26</text>
<text x="103.4" y="49.3">4</text>
<text x="126.3" y="49.3">7</text>
<text x="154.2" y="49.3">4</text>
<text x="177.1" y="49.3">7</text>
<text x="205" y="49.3">4</text>
<text x="227.9" y="49.3">7</text>
<text x="36.2" y="55.6">27</text>
<text x="36.2" y="58.2">29</text>
<text x="45" y="55.6">28</text>
<text x="45" y="58.2">30</text>
<text x="126.3" y="54.4">6</text>
<text x="177.1" y="54.4">6</text>
<text x="227.9" y="54.4">6</text>
<text x="36.2" y="60.7">31</text>
<text x="36.2" y="63.2">33</text>
<text x="36.2" y="65.8">35</text>
<text x="45" y="60.7">32</text>
<text x="45" y="63.2">34</text>
<text x="45" y="65.8">36</text>
<text x="115.3" y="61.7" transform="rotate(-90 115.3 61.7)">2</text>
<text x="166.1" y="61.7" transform="rotate(-90 166.1 61.7)">2</text>
<text x="216.9" y="61.7" transform="rotate(-90 216.9 61.7)">2</text>
<text x="36.2" y="68.3">37</text>
<text x="45" y="68.3">38</text>
<text x="36.8" y="86.1">1</text>
<text x="36.8" y="88.6">3</text>
<text x="45.6" y="86.1">2</text>
<text x="45.6" y="88.6">4</text>
<text x="36.8" y="91.2">5</text>
<text x="36.8" y="93.7">7</text>
<text x="45.6" y="91.2">6</text>
<text x="45.6" y="93.7">8</text>
<text x="226.6" y="95">1</text>
<text x="239.3" y="95">3</text>
<text x="36.2" y="98.8">11</text>
<text x="36.2" y="101.3">13</text>
<text x="36.8" y="96.3">9</text>
<text x="45" y="96.3">10</text>
<text x="45" y="98.8">12</text>
<text x="45" y="101.3">14</text>
<text x="36.2" y="103.9">15</text>
<text x="36.2" y="106.4">17</text>
<text x="45" y="103.9">16</text>
<text x="45" y="106.4">18</text>
<text x="233.4" y="102.3" transform="rotate(-90 233.4 102.3)">2</text>
<text x="36.2" y="109">19</text>
<text x="36.2" y="111.5">21</text>
<text x="45" y="109">20</text>
<text x="45" y="111.5">22</text>
<text x="36.2" y="114">23</text>
<text x="36.2" y="116.6">25</text>
<text x="36.2" y="119.1">27</text>
<text x="45" y="114">24</text>
<text x="45" y="116.6">26</text>
<text x="45" y="119.1">28</text>
<text x="36.2" y="121.7">29</text>
<text x="36.2" y="124.2">31</text>
<text x="45" y="121.7">30</text>
<text x="45" y="124.2">32</text>
<text x="36.2" y="126.7">33</text>
<text x="36.2" y="129.3">35</text>
<text x="36.2" y="131.8">37</text>
<text x="45" y="126.7">34</text>
<text x="45" y="129.3">36</text>
<text x="45" y="131.8">38</text>
</g>
<text font-size="1.8" fill="#009600" x="242.6" y="94.9">5V_REGOUT</text>
<g font-size="1.8" fill="#725600">
<text x="92.7" y="130.6">File:</text>
<text x="97.9" y="130.6">inputs.kicad_sch</text>
<text x="128.3" y="130.6">File:</text>
<text x="133.5" y="130.6">outputs.kicad_sch</text>
</g>
<g font-size="1.8" fill="#989898">
<text x="137.2" y="166.5">TP101</text>
<text x="152.4" y="166.5">TP102</text>
<text x="137.2" y="169">TestPoint</text>
<text x="152.4" y="169">TestPoint</text>
</g>
</svg>
